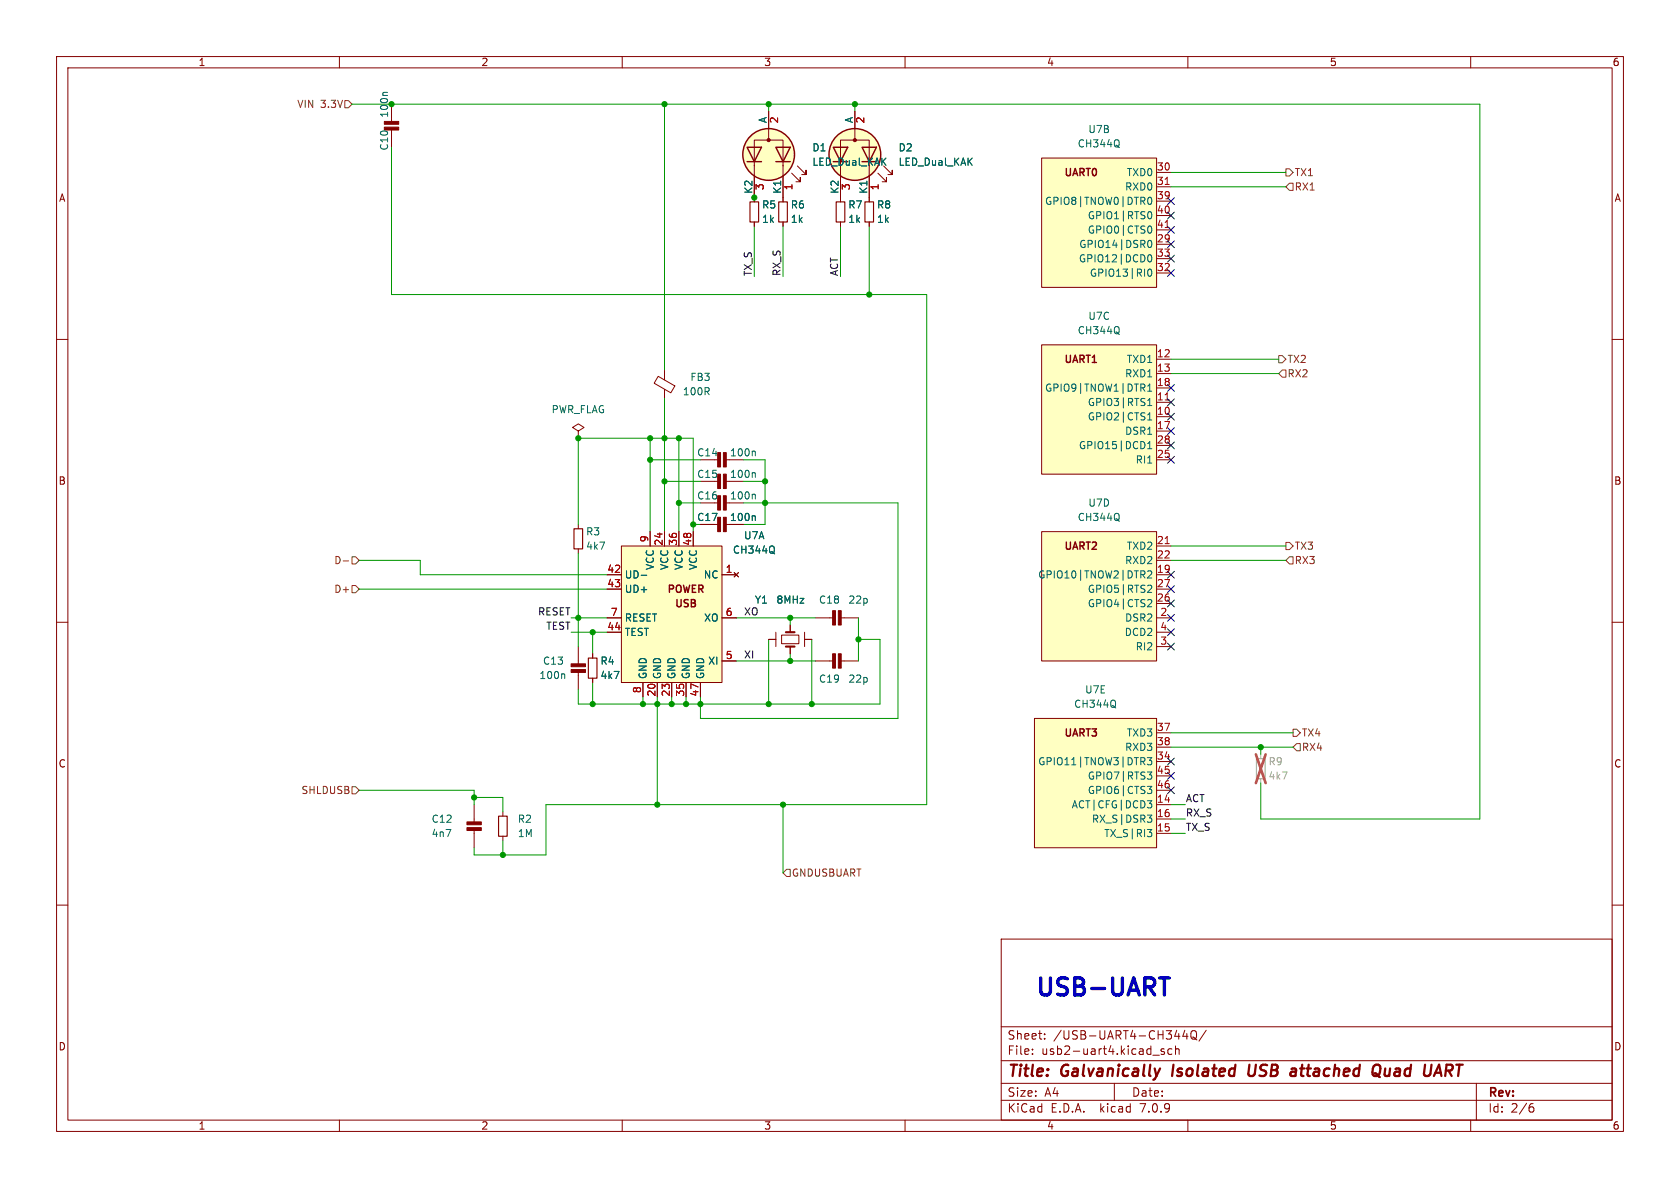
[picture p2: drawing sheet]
<svg xmlns="http://www.w3.org/2000/svg" width="297mm" height="210mm" viewBox="0 0 297 210" stroke-linecap="round" stroke-linejoin="round" font-family="sans-serif">
<g fill="none" stroke="#840000" stroke-width=".18">
<path d="M10 10h277v190h-277zM12 12h273v186h-273zM60 10v2M110 10v2M135.9 19.7v5.1M151.1 19.7v5.1M160 10v2M210 10v2M260 10v2M69.2 21v.7M69.2 22.7v.8M133.3 29.3v-4.5h5.1v4.5"/>
<path d="M133.3 29.2v6.5M133.3 39.2v.8M138.4 29.2v6.5M138.4 39.2v.8M140 30.6l1.5 1.5v-.7v.7h-.8M141 29.3l1.5 1.6v-.8v.8h-.8M148.6 29.3v-4.5h5.1v4.5M148.6 29.2v6.5M148.6 39.2v.8M153.7 29.2v6.5M153.7 39.2v.8M155.2 30.6l1.5 1.5v-.7v.7h-.7"/>
<path d="M156.2 29.3l1.5 1.6v-.8v.8h-.7M184.1 27.9h20.4v22.9h-20.4zM204.5 30.5h2.5M204.5 33h2.5M204.5 35.6h2.5M204.5 38.1h2.5M10 60h2M204.5 43.2h2.5M204.5 48.3h2.5M204.5 45.7h2.5M204.5 40.6h2.5M285 60h2"/>
<path d="M102.2 76.2l1.1-.6-1.1-.7-1 .7 1 .6v1.3M102.2 77.5h.1M116.4 66.5l2.9 1.7-.7 1.2-3-1.7zM117.5 65.4v1.8M117.5 68.8v1.7M184.1 61h20.4v22.8h-20.4zM204.5 73.7h2.5M204.5 71.1h2.5M204.5 63.5h2.5M204.5 66h2.5M204.5 76.2h2.5M204.5 68.6h2.5"/>
<path d="M204.5 78.7h2.5M102.2 92.7v.8M102.2 97v.8M109.9 96.5h17.7v24.2h-17.7zM114.9 94v2.5M117.5 94v2.5M120 94v2.5M122.6 94v2.5M126.4 88.9h.7M126.4 92.7h.7M126.4 81.3h.7M126.4 85.1h.7"/>
<path d="M128.1 88.9h.8M128.1 92.7h.8M128.1 81.3h.8M128.1 85.1h.8M184.1 94h20.4v22.8h-20.4zM204.5 96.5h2.5M204.5 99.1h2.5M204.5 81.3h2.5M10 110h2M102.2 114.3v3.3M102.2 118.6v3.3M104.8 115.6v.7"/>
<path d="M104.8 119.9v.8M107.3 101.6h2.6M107.3 104.1h2.6M107.3 111.8h2.6M107.3 109.2h2.6M127.6 101.6h2.6M127.6 116.8h2.6M127.6 109.2h2.6M129.8 101.2l.8 .8M130.6 101.2l-.8 .8M135.9 113h1.3M137.2 111.8v2.5"/>
<path d="M138.2 112.3h3v1.5h-3zM139.7 110.5v1.3M139.7 114.3v1.3M142.2 111.8v2.5M142.2 113h1.3M144.1 116.8h3.3M144.1 109.2h3.3M148.5 116.8h3.3M148.5 109.2h3.3M204.5 101.6h2.5M204.5 104.1h2.5M204.5 111.8h2.5"/>
<path d="M204.5 109.2h2.5M204.5 106.7h2.5M204.5 114.3h2.5M285 110h2M113.7 120.7v2.5M116.2 120.7v2.5M118.7 120.7v2.5M121.3 120.7v2.5M123.8 120.7v2.5M182.9 127h21.6v22.9h-21.6zM204.5 134.6h2.5M204.5 129.5h2.5"/>
<path d="M204.5 132.1h2.5M204.5 137.2h2.5M204.5 139.7h2.5M10 160h2M83.8 142.2v3.3M83.8 146.6v3.3M88.9 143.5v.8M88.9 147.8v.8M204.5 142.2h2.5M204.5 147.3h2.5M204.5 144.8h2.5M285 160h2"/>
<path d="M177 166h108v32h-108zM60 198v2M110 198v2M160 198v2M177 194.5h108M177 191.5h108M177 187.5h108M177 181.5h108M182.5 186.3v.1M182.5 185.5v.1M184.7 183.6v.1M184.7 182.8v.1"/>
<path d="M197 191.5v3M203.8 186.5h1.2M205.8 185.5l-.3-.1-.3 .2 .1 .2 .5 .2v.3h-.6M207.2 185.5l-.5-.1-.2 .3v.4l.1 .2h.6M207.8 185.5l.2-.1 .4 .1 .1 .9M207.8 184.9v1.5M209.5 182.1l-.4 1.1h.9M209.8 182.7v1M210 198v2M210.6 182.4a.5 .5 0 0 1 .6-.2 .5 .5 0 0 1 .3 .5v.5a.5 .5 0 0 1-.5 .5 .5 .5 0 0 1-.5-.5zM210.8 183.3l.3 .1 .5 .4M213.2 182.1l-1.2 2"/>
<path d="M260 198v2M261 191.5v6.5M270.6 195.7h.3l.3 .3-.1 .5-.5 .1M271 195.1l-.4 .1"/>
</g>
<path d="M207.5 188.2l-.3 2M220.9 188.2l-.2 1.6 .1 .3a.66 .66 0 0 0 .9-.1M243.2 189.7l.7 .7M243.3 188.2l.5 .1a1.36 1.36 0 0 1-.4 1.9h-.4M244.9 188.9l-.1 1v.2l.5 .1M253.5 190.2l.9-2 .4 2M253.8 189.6h.9" fill="none" stroke="#840000" stroke-width=".4"/>
<path d="M132.6 35.7h1.5v3.5h-1.5zM137.7 35.7h1.5v3.5h-1.5zM147.8 35.7h1.6v3.5h-1.6zM152.9 35.7h1.5v3.5h-1.5zM101.5 93.5h1.5v3.5h-1.5zM104 116.3h1.5v3.6h-1.5zM88.1 144.3h1.6v3.5h-1.6z" fill="none" stroke="#840000" stroke-width=".2"/>
<g fill="#ffffc2" stroke="#ffffc2" stroke-width=".18">
<path d="M109.9 96.5h17.7v24.2h-17.7z"/>
<path d="M184.1 94h20.4v22.8h-20.4z"/>
<path d="M184.1 61h20.4v22.8h-20.4z"/>
<path d="M184.1 27.9h20.4v22.9h-20.4z"/>
<path d="M182.9 127h21.6v22.9h-21.6z"/>
<circle cx="151.1" cy="27.3" r="4.6"/>
<circle cx="135.9" cy="27.3" r="4.6"/>
</g>
<g fill="none" stroke="#006464" stroke-width=".18">
<path d="M68.5 16.3h-.6l-.2 .2M197.8 26l.1 .1M203 35l.2-.1a.68 .68 0 0 1 .4 .6 .68 .68 0 0 1-.4 .6l-.2-.1-.1-.3zM203.1 37.5l.1-.1a.68 .68 0 0 1 .4 .6 .68 .68 0 0 1-.4 .7l-.1-.1M197.8 59.1h.1M203 42.6l.2-.1a.68 .68 0 0 1 .4 .6 .68 .68 0 0 1-.4 .7l-.2-.2-.1-.3zM203.1 40l.1-.1a.68 .68 0 0 1 .4 .7 .68 .68 0 0 1-.4 .6h-.1M203.1 45.1l.1-.1a.68 .68 0 0 1 .4 .7 .68 .68 0 0 1-.4 .6 .84 .84 0 0 1-.1-1.2zM203.1 47.6h.1a.68 .68 0 0 1 .4 .6 .68 .68 0 0 1-.4 .6 .84 .84 0 0 1-.1-1.2zM133.3 79.7l.2 .2v.7M202 68.6l.4 .6M202.2 67.9l.2 .2-.1 .3-.1 .2"/>
<path d="M202.9 74.2h.7M202.9 68.3l.4-.4v1.3M202.9 70.8l.4-.4v1.3M202.9 73.3l.4-.3v1.2M202.9 78.4l.4-.4v1.3M202.9 71.7h.7M202.9 69.2h.7M202.9 79.3h.7M133.3 87.4l.2 .1v.7M133.3 83.6l.2 .1v.7M133.3 91.2l.2 .2v.6M136.8 97.9h.1"/>
<path d="M197.8 92.1h.1M99.7 119.1l.1 .2v.7M113.4 101.7h.9M202 101.6l.4 .6M202.2 100.9l.2 .3-.1 .3-.1 .1M202.9 101l.5-.1 .2 .4-.8 .9h.8M203.1 103.4l.4 .1 .1 .3-.8 .9h.8M203.1 106l.4 .1 .1 .3-.8 .9h.8M197.2 125.1l.1 .1M202 134.6l.4 .6M202.3 134l.1 .2-.1 .3M202.8 133.9h.8l-.4 .5 .4 .1v.6l-.2 .1-.6-.1"/>
<path d="M202.8 136.5h.8l-.4 .5 .4 .1v.4l-.2 .2h-.4M202.8 139h.8l-.4 .5 .4 .1v.4l-.2 .3h-.4M202.8 141.5h.8l-.4 .5 .4 .2v.5l-.2 .1h-.5M202.8 144.1h.8l-.4 .5 .4 .1v.4l-.2 .3h-.4M202.8 146.6h.8l-.4 .5 .4 .1v.5l-.2 .2h-.4"/>
</g>
<g fill="#840000" stroke="#840000" stroke-width=".18">
<path d="M126.9 87.6h.5v2.6h-.5z"/>
<path d="M127.9 87.6h.5v2.6h-.5z"/>
<path d="M126.9 91.4h.5v2.6h-.5z"/>
<path d="M127.9 91.4h.5v2.6h-.5z"/>
<path d="M147.2 108h.5v2.5h-.5z"/>
<path d="M148.2 108h.5v2.5h-.5z"/>
<path d="M147.2 115.6h.5v2.5h-.5z"/>
<path d="M148.2 115.6h.5v2.5h-.5z"/>
<path d="M126.9 83.8h.5v2.6h-.5z"/>
<path d="M127.9 83.8h.5v2.6h-.5z"/>
<path d="M126.9 80h.5v2.6h-.5z"/>
<path d="M127.9 80h.5v2.6h-.5z"/>
<path d="M67.9 22.5h2.6v.5h-2.6z"/>
<path d="M67.9 21.5h2.6v.5h-2.6z"/>
<path d="M82.5 145.3h2.6v.5h-2.6z"/>
<path d="M82.5 146.3h2.6v.5h-2.6z"/>
<path d="M101 117.3h2.5v.6h-2.5z"/>
<path d="M101 118.4h2.5v.5h-2.5z"/>
<circle cx="151.1" cy="24.8" r=".28"/>
<circle cx="135.9" cy="24.8" r=".28"/>
</g>
<path d="M138.9 114.3h1.6M138.9 111.8h1.6" fill="none" stroke="#840000" stroke-width=".38"/>
<path d="M206 32.6h.7M206 40.2h.7M206 70.7h.7M206 96.1h.7" fill="none" stroke="#a90000" stroke-width=".18"/>
<path d="M222.1 134.1h1.5v3.6h-1.5z" fill="none" stroke="#a1a1a1" stroke-width=".2"/>
<path d="M222.9 133.4v.7M222.9 137.7v.7" fill="none" stroke="#a1a1a1" stroke-width=".18"/>
<path d="M222 133.4l1.7 5M223.7 133.4l-1.7 5" fill="none" stroke="#eb3a3d" stroke-width=".46"/>
<g fill="none" stroke="#840000" stroke-width=".25">
<path d="M132.1 26h2.5l-1.3 2.6zM132.1 28.6h2.5M137.2 26h2.5l-1.3 2.6zM137.2 28.6h2.5M147.3 26h2.6l-1.3 2.6zM152.4 26h2.5l-1.2 2.6z"/>
<circle cx="135.9" cy="27.3" r="4.6"/>
<circle cx="151.1" cy="27.3" r="4.6"/>
</g>
<g fill="none" stroke="#725600" stroke-width=".18">
<path d="M61 17.8h.6l.6 .6-.6 .7h-.6zM227.3 29.8h.7l.6 .7-.6 .6h-.7zM228 32.4h.6v1.3h-.6l-.7-.7zM226.1 62.9h.6l.6 .6-.6 .6h-.6zM226.7 65.4h.6v1.3h-.6l-.6-.7zM60.7 99.2h.9M62.2 98.4h.7l.6 .7-.6 .6h-.7zM227.3 95.9h.7l.6 .6-.6 .7h-.7zM228 98.4h.6v1.3h-.6l-.7-.6zM62.2 103.5h.7l.6 .6-.6 .7h-.7zM62.2 139.1h.7l.6 .6-.6 .6h-.7zM228.6 128.9h.6l.7 .6-.7 .7h-.6z"/>
<path d="M229.2 131.4h.7v1.3h-.7l-.6-.6zM139.1 153.7h.6v1.2h-.6l-.7-.6z"/>
</g>
<path d="M205 172.9h1.7" fill="none" stroke="#0000c2" stroke-width=".6"/>
<g fill="none" stroke="#009600" stroke-width=".18">
<path d="M62.2 18.4h199.4v126.4h-38.7v-6.4M117.5 18.4v47M135.9 18.4v1.3M151.1 18.4v1.3M69.2 26v26.1h94.6v90.1h-67.3v8.9h-12.7v-1.2M133.3 33.7v1.2M207 30.5h20.3M207 33h20.3M133.3 40v8.9M138.4 40v8.9M148.6 40v8.9M153.7 40v12.1"/>
<path d="M114.9 77.5v16.5M117.5 70.5v23.5M120 77.5v16.5M207 63.5h19.1M207 66h19.1M63.5 99.1h10.8v2.5h33M102.2 92.7v-15.2h20.4v16.5M102.2 97.8v16.5M114.9 81.3h8.9M117.5 85.1h6.3M120 88.9h3.8M122.6 92.7h1.2"/>
<path d="M131.4 81.3h3.9v11.4h-3.9M131.4 88.9h27.3v38.1h-34.9v-3.8M131.4 85.1h3.9M207 99.1h20.3M207 96.5h20.3M63.5 104.1h43.8M101 109.2h6.3M101 111.8h6.3M104.8 111.8v3.8M130.2 109.2h13.9M130.2 116.8h13.9M135.9 113v11.5"/>
<path d="M139.7 109.2v1.3M139.7 115.6v1.2M143.5 113v11.5M151.8 113h3.8v11.5h-53.4v-2.6M151.8 109.2v7.6M63.5 139.7h20.3v2.5M104.8 120.7v3.8M113.7 123.2v1.3M116.2 123.2v19M118.7 123.2v1.3M121.3 123.2v1.3M207 132.1h21.6"/>
<path d="M207 129.5h21.6M222.9 132.1v1.3M83.8 141h5.1v2.5M88.9 148.6v2.5M138.4 142.2v12.1M207 142.2h2.5M207 147.3h2.5M207 144.8h2.5"/>
</g>
<g fill="none" stroke="#000084" stroke-width=".18">
<path d="M206.4 37.5l1.2 1.2M206.4 35l1.2 1.2M207.6 37.5l-1.2 1.2M207.6 35l-1.2 1.2M206.4 40l1.2 1.2M206.4 42.6l1.2 1.2M206.4 45.1l1.2 1.2M206.4 47.7l1.2 1.2M207.6 40l-1.2 1.2M207.6 42.6l-1.2 1.2M207.6 45.1l-1.2 1.2M207.6 47.7l-1.2 1.2"/>
<path d="M206.4 78.1l1.2 1.2M206.4 70.5l1.2 1.2M206.4 75.6l1.2 1.2M206.4 73.1l1.2 1.2M206.4 68l1.2 1.2M207.6 78.1l-1.2 1.2M207.6 70.5l-1.2 1.2M207.6 75.6l-1.2 1.2M207.6 73.1l-1.2 1.2M207.6 68l-1.2 1.2M206.4 80.7l1.2 1.2M207.6 80.7l-1.2 1.2"/>
<path d="M206.4 111.2l1.2 1.2M206.4 113.7l1.2 1.2M206.4 108.6l1.2 1.2M206.4 106.1l1.2 1.2M206.4 101l1.2 1.2M206.4 103.5l1.2 1.2M207.6 111.2l-1.2 1.2M207.6 113.7l-1.2 1.2M207.6 108.6l-1.2 1.2M207.6 106.1l-1.2 1.2M207.6 101l-1.2 1.2M207.6 103.5l-1.2 1.2"/>
<path d="M206.4 139.1l1.2 1.2M206.4 134l1.2 1.2M206.4 136.6l1.2 1.2M207.6 139.1l-1.2 1.2M207.6 134l-1.2 1.2M207.6 136.6l-1.2 1.2"/>
</g>
<g fill="#009600" stroke="#009600" stroke-width=".18">
<circle cx="114.9" cy="77.5" r=".46"/>
<circle cx="102.2" cy="77.5" r=".46"/>
<circle cx="114.9" cy="81.3" r=".46"/>
<circle cx="117.5" cy="85.1" r=".46"/>
<circle cx="102.2" cy="109.2" r=".46"/>
<circle cx="104.8" cy="111.8" r=".46"/>
<circle cx="120" cy="88.9" r=".46"/>
<circle cx="117.5" cy="77.5" r=".46"/>
<circle cx="120" cy="77.5" r=".46"/>
<circle cx="135.3" cy="85.1" r=".46"/>
<circle cx="135.3" cy="88.9" r=".46"/>
<circle cx="118.7" cy="124.5" r=".46"/>
<circle cx="116.2" cy="124.5" r=".46"/>
<circle cx="113.7" cy="124.5" r=".46"/>
<circle cx="123.8" cy="124.5" r=".46"/>
<circle cx="135.9" cy="124.5" r=".46"/>
<circle cx="121.3" cy="124.5" r=".46"/>
<circle cx="122.6" cy="92.7" r=".46"/>
<circle cx="138.4" cy="142.2" r=".46"/>
<circle cx="143.5" cy="124.5" r=".46"/>
<circle cx="139.7" cy="109.2" r=".46"/>
<circle cx="139.7" cy="116.8" r=".46"/>
<circle cx="116.2" cy="142.2" r=".46"/>
<circle cx="88.9" cy="151.1" r=".46"/>
<circle cx="104.8" cy="124.5" r=".46"/>
<circle cx="83.8" cy="141" r=".46"/>
<circle cx="151.8" cy="113" r=".46"/>
<circle cx="222.9" cy="132.1" r=".46"/>
<circle cx="153.7" cy="52.1" r=".46"/>
<circle cx="135.9" cy="18.4" r=".46"/>
<circle cx="133.3" cy="34.9" r=".46"/>
<circle cx="117.5" cy="18.4" r=".46"/>
<circle cx="69.2" cy="18.4" r=".46"/>
<circle cx="151.1" cy="18.4" r=".46"/>
</g>
<text font-size="4.2" fill="#0000c2" x="182.9" y="176.3">USB-UART</text>
<g font-size="2.8" fill="#840000">
<text x="178" y="190.9">Title:</text>
<text x="187.7" y="190.9">Galvanically</text>
<text x="208.1" y="190.9">Isolated</text>
<text x="222.3" y="190.9">USB</text>
<text x="230.6" y="190.9">attached</text>
<text x="245.9" y="190.9">Quad</text>
<text x="255.8" y="190.9">UART</text>
</g>
<g font-size="2.1" fill="#840000">
<text x="178" y="184">Sheet:</text>
<text x="186.2" y="184">/USB-UART4-CH344Q/</text>
<text x="178" y="186.7">File:</text>
<text x="184.1" y="186.7">usb2-uart4.kicad_sch</text>
<text x="178" y="196.9">KiCad</text>
<text x="178" y="194.1">Size:</text>
<text x="184.7" y="194.1">A4</text>
<text x="185.7" y="196.9">E.D.A.</text>
<text x="194.6" y="196.9">kicad</text>
<text x="200" y="194.1">Date:</text>
<text x="201.8" y="196.9">7.0.9</text>
<text x="263" y="194.3">Rev:</text>
<text x="263" y="196.9">Id:</text>
<text x="267.1" y="196.9">2/6</text>
</g>
<g font-size="1.8" fill="#840000">
<text x="35" y="11.9">1</text>
<text x="85" y="11.9">2</text>
<text x="135" y="11.9">3</text>
<text x="185" y="11.9">4</text>
<text x="235" y="11.9">5</text>
<text x="285" y="11.9">6</text>
<text x="10.3" y="35.9">A</text>
<text x="188" y="31.5">UART0</text>
<text x="285.3" y="35.9">A</text>
<text x="188" y="64.5">UART1</text>
<text x="10.3" y="85.9">B</text>
<text x="285.3" y="85.9">B</text>
<text x="123.1" y="92.3">C17</text>
<text x="129" y="92.3">100n</text>
<text x="188" y="97.5">UART2</text>
<text x="117.8" y="105.2">POWER</text>
<text x="119.1" y="107.7">USB</text>
<text x="188" y="130.6">UART3</text>
<text x="10.3" y="135.9">C</text>
<text x="285.3" y="135.9">C</text>
<text x="10.3" y="185.9">D</text>
<text x="285.3" y="185.9">D</text>
<text x="35" y="199.9">1</text>
<text x="85" y="199.9">2</text>
<text x="135" y="199.9">3</text>
<text x="185" y="199.9">4</text>
<text x="235" y="199.9">5</text>
<text x="285" y="199.9">6</text>
</g>
<g font-size="1.8" fill="#725600">
<text x="52.5" y="19.3">VIN</text>
<text x="56.7" y="19.3">3.3V</text>
<text x="228.8" y="33.9">RX1</text>
<text x="228.8" y="31.3">TX1</text>
<text x="227.5" y="64.4">TX2</text>
<text x="227.5" y="66.9">RX2</text>
<text x="59" y="99.9">D-</text>
<text x="228.8" y="99.9">RX3</text>
<text x="228.8" y="97.4">TX3</text>
<text x="59" y="105">D+</text>
<text x="230.1" y="130.4">TX4</text>
<text x="230.1" y="132.9">RX4</text>
<text x="53.2" y="140.6">SHLDUSB</text>
<text x="139.9" y="155.2">GNDUSBUART</text>
</g>
<g font-size="1.8" fill="#006464">
<text x="68.8" y="20.9" transform="rotate(-90 68.8 20.9)">100n</text>
<text x="135.6" y="21.9" transform="rotate(-90 135.6 21.9)">A</text>
<text x="150.9" y="21.9" transform="rotate(-90 150.9 21.9)">A</text>
<text x="192.3" y="23.7">U7B</text>
<text x="68.8" y="26.7" transform="rotate(-90 68.8 26.7)">C10</text>
<text x="143.5" y="27">D1</text>
<text x="143.5" y="29.5">LED_Dual_KAK</text>
<text x="158.8" y="27">D2</text>
<text x="158.8" y="29.5">LED_Dual_KAK</text>
<text x="190.4" y="26.3">CH344Q</text>
<text x="133.1" y="34.4" transform="rotate(-90 133.1 34.4)">K2</text>
<text x="138.2" y="34.4" transform="rotate(-90 138.2 34.4)">K1</text>
<text x="148.3" y="34.4" transform="rotate(-90 148.3 34.4)">K2</text>
<text x="153.4" y="34.4" transform="rotate(-90 153.4 34.4)">K1</text>
<text x="198.8" y="33.9">RXD0</text>
<text x="199.1" y="31.3">TXD0</text>
<text x="134.6" y="37.1">R5</text>
<text x="134.6" y="39.6">1k</text>
<text x="139.7" y="37.1">R6</text>
<text x="139.7" y="39.6">1k</text>
<text x="149.9" y="37.1">R7</text>
<text x="149.9" y="39.6">1k</text>
<text x="154.9" y="37.1">R8</text>
<text x="154.9" y="39.6">1k</text>
<text x="184.6" y="36.4">GPIO8|TNOW0|DTR0</text>
<text x="192.2" y="39">GPIO1|RTS0</text>
<text x="192.2" y="41.5">GPIO0|CTS0</text>
<text x="190.6" y="46.6">GPIO12|DCD0</text>
<text x="190.7" y="44">GPIO14|DSR0</text>
<text x="192.6" y="49.1">GPIO13|RI0</text>
<text x="190.4" y="59.3">CH344Q</text>
<text x="192.3" y="56.7">U7C</text>
<text x="199.1" y="64.4">TXD1</text>
<text x="120.6" y="70.1">100R</text>
<text x="121.9" y="67.5">FB3</text>
<text x="184.6" y="69.4">GPIO9|TNOW1|DTR1</text>
<text x="192.2" y="72">GPIO3|RTS1</text>
<text x="198.8" y="66.9">RXD1</text>
<text x="97.4" y="73.3">PWR_FLAG</text>
<text x="192.2" y="74.5">GPIO2|CTS1</text>
<text x="198.8" y="77.1">DSR1</text>
<text x="123.1" y="80.9">C14</text>
<text x="129" y="80.9">100n</text>
<text x="190.6" y="79.6">GPIO15|DCD1</text>
<text x="200.7" y="82.1">RI1</text>
<text x="123.1" y="88.5">C16</text>
<text x="123.1" y="84.7">C15</text>
<text x="129" y="88.5">100n</text>
<text x="129" y="84.7">100n</text>
<text x="192.3" y="89.8">U7D</text>
<text x="103.5" y="94.8">R3</text>
<text x="131.4" y="95.5">U7A</text>
<text x="190.4" y="92.3">CH344Q</text>
<text x="103.5" y="97.4">4k7</text>
<text x="115.8" y="100.9" transform="rotate(-90 115.8 100.9)">VCC</text>
<text x="118.3" y="100.9" transform="rotate(-90 118.3 100.9)">VCC</text>
<text x="120.9" y="100.9" transform="rotate(-90 120.9 100.9)">VCC</text>
<text x="123.4" y="100.9" transform="rotate(-90 123.4 100.9)">VCC</text>
<text x="129.5" y="98.1">CH344Q</text>
<text x="198.8" y="99.9">RXD2</text>
<text x="199.1" y="97.4">TXD2</text>
<text x="110.4" y="102.5">UD-</text>
<text x="110.4" y="105">UD+</text>
<text x="124.3" y="102.5">NC</text>
<text x="133.4" y="106.9">Y1</text>
<text x="137.2" y="106.9">8MHz</text>
<text x="144.7" y="106.9">C18</text>
<text x="149.9" y="106.9">22p</text>
<text x="183.4" y="102.5">GPIO10|TNOW2|DTR2</text>
<text x="192.2" y="107.5">GPIO4|CTS2</text>
<text x="192.2" y="105">GPIO5|RTS2</text>
<text x="110.4" y="112.6">TEST</text>
<text x="110.4" y="110.1">RESET</text>
<text x="124.4" y="110.1">XO</text>
<text x="198.7" y="112.6">DCD2</text>
<text x="198.8" y="110.1">DSR2</text>
<text x="95.9" y="117.7">C13</text>
<text x="106.1" y="117.7">R4</text>
<text x="125.1" y="117.7">XI</text>
<text x="200.7" y="115.2">RI2</text>
<text x="95.3" y="120.2">100n</text>
<text x="106.1" y="120.2">4k7</text>
<text x="114.5" y="120.1" transform="rotate(-90 114.5 120.1)">GND</text>
<text x="117.1" y="120.1" transform="rotate(-90 117.1 120.1)">GND</text>
<text x="119.6" y="120.1" transform="rotate(-90 119.6 120.1)">GND</text>
<text x="122.1" y="120.1" transform="rotate(-90 122.1 120.1)">GND</text>
<text x="124.7" y="120.1" transform="rotate(-90 124.7 120.1)">GND</text>
<text x="144.7" y="120.9">C19</text>
<text x="149.9" y="120.9">22p</text>
<text x="189.8" y="125.3">CH344Q</text>
<text x="191.7" y="122.8">U7E</text>
<text x="199.1" y="130.4">TXD3</text>
<text x="183.4" y="135.5">GPIO11|TNOW3|DTR3</text>
<text x="198.8" y="132.9">RXD3</text>
<text x="189.4" y="143.1">ACT|CFG|DCD3</text>
<text x="192.2" y="138">GPIO7|RTS3</text>
<text x="192.2" y="140.6">GPIO6|CTS3</text>
<text x="76.2" y="145.6">C12</text>
<text x="76.2" y="148.2">4n7</text>
<text x="91.4" y="145.6">R2</text>
<text x="91.4" y="148.2">1M</text>
<text x="192.9" y="145.6">RX_S|DSR3</text>
<text x="195.1" y="148.2">TX_S|RI3</text>
</g>
<g font-size="1.8" fill="#a90000">
<text x="137.9" y="21.9" transform="rotate(-90 137.9 21.9)">2</text>
<text x="153.1" y="21.9" transform="rotate(-90 153.1 21.9)">2</text>
<text x="135.3" y="33.7" transform="rotate(-90 135.3 33.7)">3</text>
<text x="140.4" y="33.7" transform="rotate(-90 140.4 33.7)">1</text>
<text x="150.6" y="33.7" transform="rotate(-90 150.6 33.7)">3</text>
<text x="155.7" y="33.7" transform="rotate(-90 155.7 33.7)">1</text>
<text x="204.4" y="30.2">30</text>
<text x="204.4" y="32.8">31</text>
<text x="204.4" y="35.3">39</text>
<text x="204.4" y="37.8">40</text>
<text x="204.4" y="40.4">41</text>
<text x="204.4" y="42.9">29</text>
<text x="204.4" y="45.5">33</text>
<text x="204.4" y="48">32</text>
<text x="204.4" y="63.2">12</text>
<text x="204.4" y="65.8">13</text>
<text x="204.4" y="70.9">11</text>
<text x="204.4" y="68.3">18</text>
<text x="204.4" y="73.4">10</text>
<text x="204.4" y="75.9">17</text>
<text x="204.4" y="81">25</text>
<text x="204.4" y="78.5">28</text>
<text x="114.7" y="96" transform="rotate(-90 114.7 96)">9</text>
<text x="107.3" y="101.3">42</text>
<text x="117.2" y="96.6" transform="rotate(-90 117.2 96.6)">24</text>
<text x="119.8" y="96.6" transform="rotate(-90 119.8 96.6)">36</text>
<text x="122.3" y="96.6" transform="rotate(-90 122.3 96.6)">48</text>
<text x="128.2" y="101.3">1</text>
<text x="204.4" y="101.3">19</text>
<text x="204.4" y="96.3">21</text>
<text x="204.4" y="98.8">22</text>
<text x="107.3" y="103.9">43</text>
<text x="204.4" y="106.4">26</text>
<text x="204.4" y="103.9">27</text>
<text x="107.3" y="111.5">44</text>
<text x="107.9" y="109">7</text>
<text x="128.2" y="109">6</text>
<text x="205" y="109">2</text>
<text x="205" y="111.5">4</text>
<text x="128.2" y="116.6">5</text>
<text x="205" y="114">3</text>
<text x="113.4" y="122.6" transform="rotate(-90 113.4 122.6)">8</text>
<text x="116" y="123.2" transform="rotate(-90 116 123.2)">20</text>
<text x="118.5" y="123.2" transform="rotate(-90 118.5 123.2)">23</text>
<text x="121" y="123.2" transform="rotate(-90 121 123.2)">35</text>
<text x="123.6" y="123.2" transform="rotate(-90 123.6 123.2)">47</text>
<text x="204.4" y="129.3">37</text>
<text x="204.4" y="131.8">38</text>
<text x="204.4" y="134.4">34</text>
<text x="204.4" y="136.9">45</text>
<text x="204.4" y="142">14</text>
<text x="204.4" y="139.4">46</text>
<text x="204.4" y="147.1">15</text>
<text x="204.4" y="144.5">16</text>
</g>
<g font-size="1.8" fill="#0f0f0f">
<text x="133" y="48.9" transform="rotate(-90 133 48.9)">TX_S</text>
<text x="138.1" y="48.9" transform="rotate(-90 138.1 48.9)">RX_S</text>
<text x="148.2" y="48.9" transform="rotate(-90 148.2 48.9)">ACT</text>
<text x="95" y="108.9">RESET</text>
<text x="96.5" y="111.4">TEST</text>
<text x="131.4" y="108.9">XO</text>
<text x="131.4" y="116.5">XI</text>
<text x="209.5" y="141.9">ACT</text>
<text x="209.5" y="147">TX_S</text>
<text x="209.5" y="144.4">RX_S</text>
</g>
<g font-size="1.8" fill="#989898">
<text x="224.2" y="135.5">R9</text>
<text x="224.2" y="138">4k7</text>
</g>
</svg>
